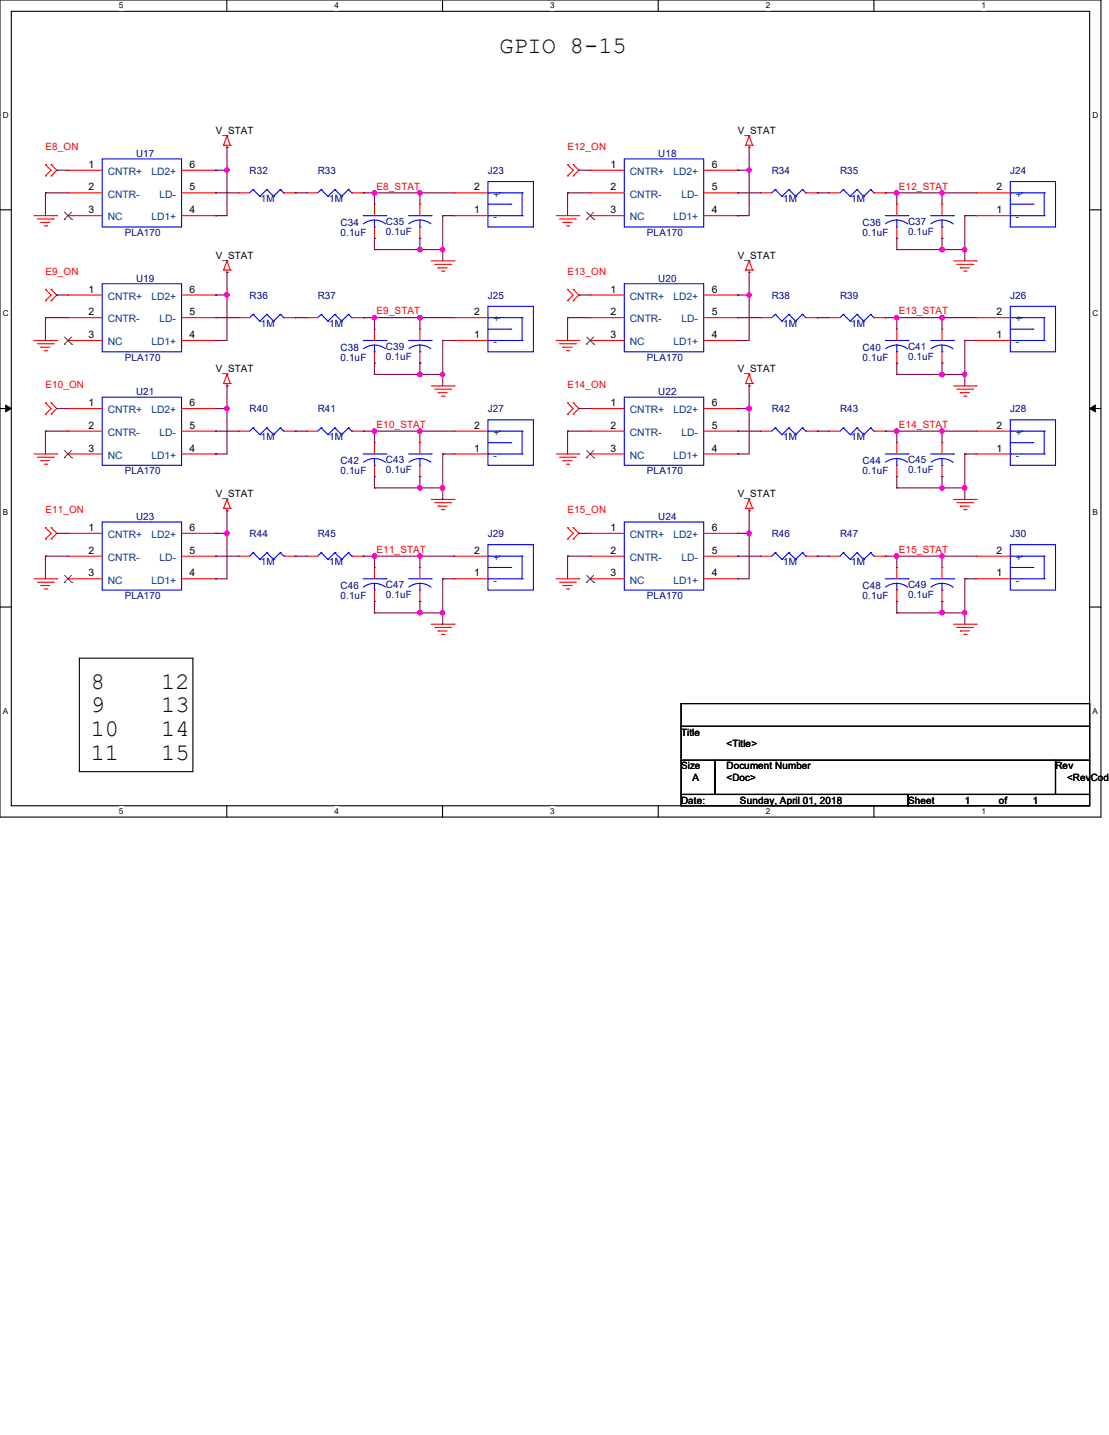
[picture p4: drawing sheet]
<svg xmlns="http://www.w3.org/2000/svg" width="216mm" height="279mm" viewBox="0 0 216 279" stroke-linecap="round" stroke-linejoin="round" font-family="sans-serif">
<path d="M0 0h214.3v159.1h-214.3zM2.2 2.2h209.9v154.7h-209.9z" fill="none" stroke="#000" stroke-width=".21"/>
<g fill="#fff">
<path d="M23.2 .2h.8v1.8h-.8z"/>
<path d="M23.2 157.1h.8v1.8h-.8z"/>
</g>
<path d="M44.2 0v2.2M44.2 156.9v2.2" fill="none" stroke="#000" stroke-width=".21"/>
<g fill="#fff">
<path d="M65.1 .2h.9v1.8h-.9z"/>
<path d="M65.1 157.1h.9v1.8h-.9z"/>
</g>
<path d="M86.1 0v2.2M86.1 156.9v2.2" fill="none" stroke="#000" stroke-width=".21"/>
<g fill="#fff">
<path d="M107.1 .2h.9v1.8h-.9z"/>
<path d="M107.1 157.1h.9v1.8h-.9z"/>
</g>
<path d="M128.1 0v2.2M128.1 156.9v2.2" fill="none" stroke="#000" stroke-width=".21"/>
<g fill="#fff">
<path d="M149.1 .2h.9v1.8h-.9z"/>
<path d="M149.1 157.1h.9v1.8h-.9z"/>
</g>
<path d="M170.1 0v2.2M170.1 156.9v2.2" fill="none" stroke="#000" stroke-width=".21"/>
<g fill="#fff">
<path d="M191.1 .2h.9v1.8h-.9z"/>
<path d="M191.1 157.1h.9v1.8h-.9z"/>
<path d="M.6 21.5h1.1v1.8h-1.1z"/>
<path d="M212.7 21.5h1.1v1.8h-1.1z"/>
<path d="M.6 60.2h1.1v1.7h-1.1z"/>
<path d="M212.7 60.2h1.1v1.7h-1.1z"/>
</g>
<path d="M0 40.9h2.2M212.1 40.9h2.2" fill="none" stroke="#000" stroke-width=".21"/>
<g fill="#fff">
<path d="M.6 98.8h1v1.8h-1z"/>
<path d="M212.7 98.8h1v1.8h-1z"/>
</g>
<path d="M0 79.5h2.2M212.1 79.5h2.2" fill="none" stroke="#000" stroke-width=".21"/>
<path d="M1.1 78.9l1.1 .6-1.1 .7zM212.1 79.5l1.1-.6v1.3z" fill="#000" stroke="#000" stroke-width=".19"/>
<g fill="#fff">
<path d="M.6 137.5h1v1.8h-1z"/>
<path d="M212.7 137.5h1v1.8h-1z"/>
</g>
<path d="M0 118.2h2.2M212.1 118.2h2.2M15.5 128.1h22v22.1h-22zM132.6 137h79.5v4.4h-79.5zM132.6 141.4h79.5v6.6h-79.5zM132.6 148h6.6v6.7h-6.6zM132.6 154.7h44.2v2.2h-44.2zM139.2 148h66.3v6.7h-66.3zM176.8 154.7h35.3v2.2h-35.3zM205.5 148h6.6v6.7h-6.6z" fill="none" stroke="#000" stroke-width=".21"/>
<g fill="none" stroke="#f00" stroke-width=".21">
<path d="M8.8 32h.1M8.8 34.2h.1M8.8 32l1.1 1.1-1.1 1.1M9.9 34.2h.1M9.9 32h.1M9.9 32l1.1 1.1-1.1 1.1M13.3 33.1h.1M13.3 37.5h.1M13.3 37.5h6.6M13.3 33.1h6.6M35.3 37.5h6.7M35.3 33.1h6.7"/>
<path d="M42 37.5h.1M42 33.1h.1M43.5 28.3h.1M43.5 28.3h1.3M44.2 28.7h.1M44.2 26.5h.1M44.2 28.3v.4M44.2 26.5l-.7 1.8M44.2 26.5l.6 1.8M44.8 28.3h.1M46.4 37.5h.1M46.4 37.5h2.2"/>
<path d="M55.2 37.5h2.2M57.4 37.5h.1M59.6 37.5h.1M59.6 37.5h2.2M68.5 37.5h2.2M70.7 37.5h.1M72.9 39.8h.1M72.9 39.8v2.2M81.7 39.8h.1M81.7 39.8v2.2M88.4 37.5h.1M88.4 37.5h6.6"/>
<path d="M110.5 32h.1M110.5 34.2h.1M110.5 32l1.1 1.1-1.1 1.1M111.6 34.2h.1M111.6 32h.1M111.6 32l1.1 1.1-1.1 1.1M114.9 33.1h.1M114.9 37.5h.1M114.9 37.5h6.6M114.9 33.1h6.6M137 37.5h6.6M137 33.1h6.6"/>
<path d="M143.6 37.5h.1M143.6 33.1h.1M145.2 28.3h.1M145.2 28.3h1.3M145.8 28.7h.1M145.8 26.5h.1M145.8 28.3v.4M145.8 26.5l-.6 1.8M145.8 26.5l.7 1.8M146.5 28.3h.1M148 37.5h.1M148 37.5h2.2"/>
<path d="M156.9 37.5h2.2M159.1 37.5h.1M161.3 37.5h.1M161.3 37.5h2.2M170.1 37.5h2.2M172.3 37.5h.1M174.6 39.8h.1M174.6 39.8v2.2M183.4 39.8h.1M183.4 39.8v2.2M190 37.5h.1M190 37.5h6.7"/>
<path d="M6.6 42h4.4M7.3 42.6h3.1M8 43.3h.1M8 43.3h1.7M8.6 44h.5M8.8 56.3h.1M8.8 58.5h.1M8.8 56.3l1.1 1.1-1.1 1.1M9.1 44h.1M9.9 58.5h.1M9.9 56.3h.1M9.9 56.3l1.1 1.1-1.1 1.1"/>
<path d="M10.4 42.6h.1M11 42h.1M13.3 57.4h.1M13.3 42h.1M13.3 42h6.6M13.3 57.4h6.6M35.3 42h6.7M35.3 57.4h6.7M42 57.4h.1M42 42h.1M43.5 52.6h.1M43.5 52.6h1.3"/>
<path d="M44.2 53h.1M44.2 50.8h.1M44.2 52.6v.4M44.2 50.8l-.7 1.8M44.2 50.8l.6 1.8M44.8 52.6h.1M72.9 46.4h.1M72.9 44.2v2.2M81.7 46.4h.1M81.7 44.2v2.2M83.9 50.8h4.5M84.6 51.5h3.1"/>
<path d="M85.3 52.2h.1M85.3 52.2h1.7M85.9 52.8h.5M86.4 52.8h.1M87.7 51.5h.1M88.4 50.8h.1M88.4 42h.1M88.4 42h6.6M108.3 42h4.4M108.9 42.6h3.1M109.6 43.3h.1M109.6 43.3h1.8"/>
<path d="M110.3 44h.4M110.5 56.3h.1M110.5 58.5h.1M110.5 56.3l1.1 1.1-1.1 1.1M110.7 44h.1M111.6 58.5h.1M111.6 56.3h.1M111.6 56.3l1.1 1.1-1.1 1.1M112 42.6h.1M112.7 42h.1M114.9 42h.1M114.9 57.4h.1"/>
<path d="M114.9 42h6.6M114.9 57.4h6.6M137 42h6.6M137 57.4h6.6M143.6 42h.1M143.6 57.4h.1M145.2 52.6h.1M145.2 52.6h1.3M145.8 53h.1M145.8 50.8h.1M145.8 52.6v.4M145.8 50.8l-.6 1.8"/>
<path d="M145.8 50.8l.7 1.8M146.5 52.6h.1M174.6 46.4h.1M174.6 44.2v2.2M183.4 46.4h.1M183.4 44.2v2.2M185.6 50.8h4.4M186.3 51.5h3.1M186.9 52.2h.1M186.9 52.2h1.8M187.6 52.8h.4M188 52.8h.1"/>
<path d="M189.4 51.5h.1M190 50.8h.1M190 42h.1M190 42h6.7M6.6 66.3h4.4M7.3 66.9h3.1M8 67.6h.1M8 67.6h1.7M8.6 68.3h.5M8.8 78.4h.1M8.8 78.4l1.1 1.1-1.1 1.1M9.1 68.3h.1"/>
<path d="M9.9 78.4h.1M9.9 78.4l1.1 1.1-1.1 1.1M10.4 66.9h.1M11 66.3h.1M13.3 61.8h.1M13.3 66.3h.1M13.3 79.5h.1M13.3 66.3h6.6M13.3 61.8h6.6M13.3 79.5h6.6M35.3 66.3h6.7M35.3 61.8h6.7"/>
<path d="M35.3 79.5h6.7M42 66.3h.1M42 61.8h.1M42 79.5h.1M43.5 74.7h.1M43.5 74.7h1.3M44.2 75.1h.1M44.2 72.9h.1M44.2 74.7v.4M44.2 72.9l-.7 1.8M44.2 72.9l.6 1.8M44.8 74.7h.1"/>
<path d="M46.4 61.8h.1M46.4 61.8h2.2M55.2 61.8h2.2M57.4 61.8h.1M59.6 61.8h.1M59.6 61.8h2.2M68.5 61.8h2.2M70.7 61.8h.1M72.9 64.1h.1M72.9 70.7h.1M72.9 64.1v2.2M72.9 68.5v2.2"/>
<path d="M81.7 64.1h.1M81.7 70.7h.1M81.7 64.1v2.2M81.7 68.5v2.2M83.9 75.1h4.5M84.6 75.8h3.1M85.3 76.5h.1M85.3 76.5h1.7M85.9 77.1h.5M86.4 77.1h.1M87.7 75.8h.1M88.4 75.1h.1"/>
<path d="M88.4 66.3h.1M88.4 61.8h.1M88.4 66.3h6.6M88.4 61.8h6.6M108.3 66.3h4.4M108.9 66.9h3.1M109.6 67.6h.1M109.6 67.6h1.8M110.3 68.3h.4M110.5 78.4h.1M110.5 78.4l1.1 1.1-1.1 1.1M110.7 68.3h.1"/>
<path d="M111.6 78.4h.1M111.6 78.4l1.1 1.1-1.1 1.1M112 66.9h.1M112.7 66.3h.1M114.9 79.5h.1M114.9 61.8h.1M114.9 66.3h.1M114.9 66.3h6.6M114.9 61.8h6.6M114.9 79.5h6.6M137 66.3h6.6M137 61.8h6.6"/>
<path d="M137 79.5h6.6M143.6 79.5h.1M143.6 66.3h.1M143.6 61.8h.1M145.2 74.7h.1M145.2 74.7h1.3M145.8 75.1h.1M145.8 72.9h.1M145.8 74.7v.4M145.8 72.9l-.6 1.8M145.8 72.9l.7 1.8M146.5 74.7h.1"/>
<path d="M148 61.8h.1M148 61.8h2.2M156.9 61.8h2.2M159.1 61.8h.1M161.3 61.8h.1M161.3 61.8h2.2M170.1 61.8h2.2M172.3 61.8h.1M174.6 64.1h.1M174.6 70.7h.1M174.6 64.1v2.2M174.6 68.5v2.2"/>
<path d="M183.4 64.1h.1M183.4 70.7h.1M183.4 64.1v2.2M183.4 68.5v2.2M185.6 75.1h4.4M186.3 75.8h3.1M186.9 76.5h.1M186.9 76.5h1.8M187.6 77.1h.4M188 77.1h.1M189.4 75.8h.1M190 75.1h.1"/>
<path d="M190 66.3h.1M190 61.8h.1M190 66.3h6.7M190 61.8h6.7M6.6 88.4h4.4M7.3 89h3.1M8 89.7h.1M8 89.7h1.7M8.6 90.4h.5M8.8 80.6h.1M9.1 90.4h.1M9.9 80.6h.1"/>
<path d="M10.4 89h.1M11 88.4h.1M13.3 83.9h.1M13.3 88.4h.1M13.3 88.4h6.6M13.3 83.9h6.6M35.3 88.4h6.7M35.3 83.9h6.7M42 88.4h.1M42 83.9h.1M43.5 99h.1M43.5 99h1.3"/>
<path d="M44.2 99.4h.1M44.2 97.2h.1M44.2 99v.4M44.2 97.2l-.7 1.8M44.2 97.2l.6 1.8M44.8 99h.1M46.4 83.9h.1M46.4 83.9h2.2M55.2 83.9h2.2M57.4 83.9h.1M59.6 83.9h.1M59.6 83.9h2.2"/>
<path d="M68.5 83.9h2.2M70.7 83.9h.1M72.9 86.2h.1M72.9 92.8h.1M72.9 86.2v2.2M72.9 90.6v2.2M81.7 86.2h.1M81.7 92.8h.1M81.7 86.2v2.2M81.7 90.6v2.2M83.9 97.2h4.5M84.6 97.9h3.1"/>
<path d="M85.3 98.6h.1M85.3 98.6h1.7M85.9 99.2h.5M86.4 99.2h.1M87.7 97.9h.1M88.4 97.2h.1M88.4 88.4h.1M88.4 83.9h.1M88.4 88.4h6.6M88.4 83.9h6.6M108.3 88.4h4.4M108.9 89h3.1"/>
<path d="M109.6 89.7h.1M109.6 89.7h1.8M110.3 90.4h.4M110.5 80.6h.1M110.7 90.4h.1M111.6 80.6h.1M112 89h.1M112.7 88.4h.1M114.9 83.9h.1M114.9 88.4h.1M114.9 88.4h6.6M114.9 83.9h6.6"/>
<path d="M137 88.4h6.6M137 83.9h6.6M143.6 88.4h.1M143.6 83.9h.1M145.2 99h.1M145.2 99h1.3M145.8 99.4h.1M145.8 97.2h.1M145.8 99v.4M145.8 97.2l-.6 1.8M145.8 97.2l.7 1.8M146.5 99h.1"/>
<path d="M148 83.9h.1M148 83.9h2.2M156.9 83.9h2.2M159.1 83.9h.1M161.3 83.9h.1M161.3 83.9h2.2M170.1 83.9h2.2M172.3 83.9h.1M174.6 86.2h.1M174.6 92.8h.1M174.6 86.2v2.2M174.6 90.6v2.2"/>
<path d="M183.4 86.2h.1M183.4 92.8h.1M183.4 86.2v2.2M183.4 90.6v2.2M185.6 97.2h4.4M186.3 97.9h3.1M186.9 98.6h.1M186.9 98.6h1.8M187.6 99.2h.4M188 99.2h.1M189.4 97.9h.1M190 97.2h.1"/>
<path d="M190 88.4h.1M190 83.9h.1M190 88.4h6.7M190 83.9h6.7M6.6 112.7h4.4M7.3 113.4h3.1M8 114h.1M8 114h1.7M8.6 114.7h.5M8.8 102.7h.1M8.8 104.9h.1M8.8 102.7l1.1 1.1-1.1 1.1"/>
<path d="M9.1 114.7h.1M9.9 104.9h.1M9.9 102.7h.1M9.9 102.7l1.1 1.1-1.1 1.1M10.4 113.4h.1M11 112.7h.1M13.3 103.8h.1M13.3 108.3h.1M13.3 112.7h.1M13.3 112.7h6.6M13.3 108.3h6.6M13.3 103.8h6.6"/>
<path d="M35.3 112.7h6.7M35.3 108.3h6.7M35.3 103.8h6.7M42 112.7h.1M42 108.3h.1M42 103.8h.1M46.4 108.3h.1M46.4 108.3h2.2M55.2 108.3h2.2M57.4 108.3h.1M59.6 108.3h.1M59.6 108.3h2.2"/>
<path d="M68.5 108.3h2.2M70.7 108.3h.1M72.9 110.5h.1M72.9 117.1h.1M72.9 110.5v2.2M72.9 114.9v2.2M81.7 110.5h.1M81.7 117.1h.1M81.7 110.5v2.2M81.7 114.9v2.2M88.4 112.7h.1M88.4 108.3h.1"/>
<path d="M88.4 112.7h6.6M88.4 108.3h6.6M108.3 112.7h4.4M108.9 113.4h3.1M109.6 114h.1M109.6 114h1.8M110.3 114.7h.4M110.5 102.7h.1M110.5 104.9h.1M110.5 102.7l1.1 1.1-1.1 1.1M110.7 114.7h.1M111.6 104.9h.1"/>
<path d="M111.6 102.7h.1M111.6 102.7l1.1 1.1-1.1 1.1M112 113.4h.1M112.7 112.7h.1M114.9 103.8h.1M114.9 108.3h.1M114.9 112.7h.1M114.9 112.7h6.6M114.9 108.3h6.6M114.9 103.8h6.6M137 112.7h6.6M137 108.3h6.6"/>
<path d="M137 103.8h6.6M143.6 112.7h.1M143.6 108.3h.1M143.6 103.8h.1M148 108.3h.1M148 108.3h2.2M156.9 108.3h2.2M159.1 108.3h.1M161.3 108.3h.1M161.3 108.3h2.2M170.1 108.3h2.2M172.3 108.3h.1"/>
<path d="M174.6 110.5h.1M174.6 117.1h.1M174.6 110.5v2.2M174.6 114.9v2.2M183.4 110.5h.1M183.4 117.1h.1M183.4 110.5v2.2M183.4 114.9v2.2M190 112.7h.1M190 108.3h.1M190 112.7h6.7M190 108.3h6.7"/>
<path d="M83.9 121.5h4.5M84.6 122.2h3.1M85.3 122.9h.1M85.3 122.9h1.7M85.9 123.5h.5M86.4 123.5h.1M87.7 122.2h.1M88.4 121.5h.1M185.6 121.5h4.4M186.3 122.2h3.1M186.9 122.9h.1M186.9 122.9h1.8"/>
<path d="M187.6 123.5h.4M188 123.5h.1M189.4 122.2h.1M190 121.5h.1"/>
</g>
<g fill="none" stroke="#00f" stroke-width=".21">
<path d="M19.9 30.9h15.4v13.3h-15.4zM49.3 36.9h.1M49.3 36.9l-.7 .6M49.3 36.9l1.3 1.3M50.6 38.2h.1M51.9 36.9h.1M51.9 36.9l-1.3 1.3M51.9 36.9l1.4 1.3M53.3 38.2h.1M54.6 36.9h.1M54.6 36.9l-1.3 1.3M54.6 36.9l.6 .6"/>
<path d="M55.2 37.5h.1M62.5 36.9h.1M62.5 36.9l-.7 .6M62.5 36.9l1.3 1.3M63.8 38.2h.1M65.2 36.9h.1M65.2 36.9l-1.4 1.3M65.2 36.9l1.3 1.3M66.5 38.2h.1M67.8 36.9h.1M67.8 36.9l-1.3 1.3M67.8 36.9l.7 .6"/>
<path d="M68.5 37.5h.1M95 35.3h8.8v8.9h-8.8zM95 37.5h.1M95 37.5h6.6M95 39.8h4.4M97.2 37.5h.1M99.4 39.8h.1M101.6 37.5h.1M101.6 37.5v4.5M121.5 30.9h15.5v13.3h-15.5zM150.9 36.9h.1M150.9 36.9l-.7 .6"/>
<path d="M150.9 36.9l1.3 1.3M152.2 38.2h.1M153.6 36.9h.1M153.6 36.9l-1.4 1.3M153.6 36.9l1.3 1.3M154.9 38.2h.1M156.2 36.9h.1M156.2 36.9l-1.3 1.3M156.2 36.9l.7 .6M156.9 37.5h.1M164.2 36.9h.1M164.2 36.9l-.7 .6"/>
<path d="M164.2 36.9l1.3 1.3M165.5 38.2h.1M166.8 36.9h.1M166.8 36.9l-1.3 1.3M166.8 36.9l1.3 1.3M168.1 38.2h.1M169.5 36.9h.1M169.5 36.9l-1.4 1.3M169.5 36.9l.6 .6M170.1 37.5h.1M196.7 35.3h8.8v8.9h-8.8zM196.7 37.5h.1"/>
<path d="M196.7 37.5h6.6M196.7 39.8h4.4M198.9 37.5h.1M201.1 39.8h.1M203.3 37.5h.1M203.3 37.5v4.5M19.9 55.2h15.4v13.3h-15.4zM70.7 42h4.4M72.9 44.2h.1M72.9 42.8l1.4 .3 .8 .5M72.9 42.8l-.9 .2-1.3 .6M72.9 42.8v1.4"/>
<path d="M75.1 42h.1M79.5 42h4.4M81.7 44.2h.1M81.7 42.8l1 .2 1.2 .6M81.7 42.8l-.9 .2-1.2 .6M81.7 42.8v1.4M83.9 42h.1M95 59.6h8.8v8.9h-8.8zM95 42h.1M95 42h6.6M101.6 42h.1M121.5 55.2h15.5v13.3h-15.5z"/>
<path d="M172.3 42h4.5M174.6 44.2h.1M174.6 42.8l1.3 .3 .8 .5M174.6 42.8l-1 .2-1.2 .6M174.6 42.8v1.4M176.8 42h.1M181.2 42h4.4M183.4 44.2h.1M183.4 42.8l1.4 .3 .8 .5M183.4 42.8l-.9 .2-1.3 .6M183.4 42.8v1.4M185.6 42h.1"/>
<path d="M196.7 59.6h8.8v8.9h-8.8zM196.7 42h.1M196.7 42h6.6M203.3 42h.1M19.9 77.3h15.4v13.3h-15.4zM49.3 61.2h.1M49.3 61.2l-.7 .6M49.3 61.2l1.3 1.3M50.6 62.5h.1M51.9 61.2h.1M51.9 61.2l-1.3 1.3M51.9 61.2l1.4 1.3"/>
<path d="M53.3 62.5h.1M54.6 61.2h.1M54.6 61.2l-1.3 1.3M54.6 61.2l.6 .6M55.2 61.8h.1M62.5 61.2h.1M62.5 61.2l-.7 .6M62.5 61.2l1.3 1.3M63.8 62.5h.1M65.2 61.2h.1M65.2 61.2l-1.4 1.3M65.2 61.2l1.3 1.3"/>
<path d="M66.5 62.5h.1M67.8 61.2h.1M67.8 61.2l-1.3 1.3M67.8 61.2l.7 .6M68.5 61.8h.1M70.7 66.3h4.4M72.9 68.5h.1M72.9 67.2l.9 .1 1.3 .6M72.9 67.2l-.9 .1-1.2 .6M72.9 67.2v1.3M75.1 66.3h.1M79.5 66.3h4.4"/>
<path d="M81.7 68.5h.1M81.7 67.2l1 .1 1.2 .6M81.7 67.2l-.9 .1-1.2 .6M81.7 67.2v1.3M83.9 66.3h.1M95 66.3h.1M95 61.8h.1M95 66.3h6.6M95 61.8h6.6M95 64.1h4.4M97.2 61.8h.1M99.4 64.1h.1"/>
<path d="M101.6 66.3h.1M101.6 61.8h.1M101.6 61.8v4.5M121.5 77.3h15.5v13.3h-15.5zM150.9 61.2h.1M150.9 61.2l-.7 .6M150.9 61.2l1.3 1.3M152.2 62.5h.1M153.6 61.2h.1M153.6 61.2l-1.4 1.3M153.6 61.2l1.3 1.3M154.9 62.5h.1"/>
<path d="M156.2 61.2h.1M156.2 61.2l-1.3 1.3M156.2 61.2l.7 .6M156.9 61.8h.1M164.2 61.2h.1M164.2 61.2l-.7 .6M164.2 61.2l1.3 1.3M165.5 62.5h.1M166.8 61.2h.1M166.8 61.2l-1.3 1.3M166.8 61.2l1.3 1.3M168.1 62.5h.1"/>
<path d="M169.5 61.2h.1M169.5 61.2l-1.4 1.3M169.5 61.2l.6 .6M170.1 61.8h.1M172.3 66.3h4.5M174.6 68.5h.1M174.6 67.2l1.3 .3 .8 .4M174.6 67.2l-1 .1-1.2 .6M174.6 67.2v1.3M176.8 66.3h.1M181.2 66.3h4.4M183.4 68.5h.1"/>
<path d="M183.4 67.2l.9 .1 1.2 .6M183.4 67.2l-.9 .1-1.2 .6M183.4 67.2v1.3M185.6 66.3h.1M196.7 66.3h.1M196.7 61.8h.1M196.7 66.3h6.6M196.7 61.8h6.6M196.7 64.1h4.4M198.9 61.8h.1M201.1 64.1h.1M203.3 66.3h.1"/>
<path d="M203.3 61.8h.1M203.3 61.8v4.5M49.3 83.3h.1M49.3 83.3l-.7 .6M49.3 83.3l1.3 1.3M50.6 84.6h.1M51.9 83.3h.1M51.9 83.3l-1.3 1.3M51.9 83.3l1.4 1.3M53.3 84.6h.1M54.6 83.3h.1M54.6 83.3l-1.3 1.3"/>
<path d="M54.6 83.3l.6 .6M55.2 83.9h.1M62.5 83.3h.1M62.5 83.3l-.7 .6M62.5 83.3l1.3 1.3M63.8 84.6h.1M65.2 83.3h.1M65.2 83.3l-1.4 1.3M65.2 83.3l1.3 1.3M66.5 84.6h.1M67.8 83.3h.1M67.8 83.3l-1.3 1.3"/>
<path d="M67.8 83.3l.7 .6M68.5 83.9h.1M70.7 88.4h4.4M72.9 90.6h.1M72.9 89.3l.9 .1 1.3 .6M72.9 89.3l-.9 .1-1.2 .6M72.9 89.3v1.3M75.1 88.4h.1M79.5 88.4h4.4M81.7 90.6h.1M81.7 89.3l1 .1 1.2 .6M81.7 89.3l-.9 .1-1.2 .6"/>
<path d="M81.7 89.3v1.3M83.9 88.4h.1M95 81.7h8.8v8.9h-8.8zM95 88.4h.1M95 83.9h.1M95 88.4h6.6M95 83.9h6.6M95 86.2h4.4M97.2 83.9h.1M99.4 86.2h.1M101.6 88.4h.1M101.6 83.9h.1"/>
<path d="M101.6 83.9v4.5M150.9 83.3h.1M150.9 83.3l-.7 .6M150.9 83.3l1.3 1.3M152.2 84.6h.1M153.6 83.3h.1M153.6 83.3l-1.4 1.3M153.6 83.3l1.3 1.3M154.9 84.6h.1M156.2 83.3h.1M156.2 83.3l-1.3 1.3M156.2 83.3l.7 .6"/>
<path d="M156.9 83.9h.1M164.2 83.3h.1M164.2 83.3l-.7 .6M164.2 83.3l1.3 1.3M165.5 84.6h.1M166.8 83.3h.1M166.8 83.3l-1.3 1.3M166.8 83.3l1.3 1.3M168.1 84.6h.1M169.5 83.3h.1M169.5 83.3l-1.4 1.3M169.5 83.3l.6 .6"/>
<path d="M170.1 83.9h.1M172.3 88.4h4.5M174.6 90.6h.1M174.6 89.3l1.3 .3 .8 .4M174.6 89.3l-1 .1-1.2 .6M174.6 89.3v1.3M176.8 88.4h.1M181.2 88.4h4.4M183.4 90.6h.1M183.4 89.3l.9 .1 1.2 .6M183.4 89.3l-.9 .1-1.2 .6M183.4 89.3v1.3"/>
<path d="M185.6 88.4h.1M196.7 81.7h8.8v8.9h-8.8zM196.7 88.4h.1M196.7 83.9h.1M196.7 88.4h6.6M196.7 83.9h6.6M196.7 86.2h4.4M198.9 83.9h.1M201.1 86.2h.1M203.3 88.4h.1M203.3 83.9h.1M203.3 83.9v4.5"/>
<path d="M19.9 101.6h15.4v13.3h-15.4zM49.3 107.6h.1M49.3 107.6l-.7 .7M49.3 107.6l1.3 1.3M50.6 108.9h.1M51.9 107.6h.1M51.9 107.6l-1.3 1.3M51.9 107.6l1.4 1.3M53.3 108.9h.1M54.6 107.6h.1M54.6 107.6l-1.3 1.3M54.6 107.6l.6 .7"/>
<path d="M55.2 108.3h.1M62.5 107.6h.1M62.5 107.6l-.7 .7M62.5 107.6l1.3 1.3M63.8 108.9h.1M65.2 107.6h.1M65.2 107.6l-1.4 1.3M65.2 107.6l1.3 1.3M66.5 108.9h.1M67.8 107.6h.1M67.8 107.6l-1.3 1.3M67.8 107.6l.7 .7"/>
<path d="M68.5 108.3h.1M70.7 112.7h4.4M72.9 114.9h.1M72.9 113.6l1.4 .3 .8 .4M72.9 113.6l-1.4 .3-.8 .4M72.9 113.6v1.3M75.1 112.7h.1M79.5 112.7h4.4M81.7 114.9h.1M81.7 113.6l1.4 .3 .8 .4M81.7 113.6l-1.3 .3-.8 .4M81.7 113.6v1.3"/>
<path d="M83.9 112.7h.1M95 106h8.8v8.9h-8.8zM95 112.7h.1M95 108.3h.1M95 112.7h6.6M95 108.3h6.6M95 110.5h4.4M97.2 108.3h.1M99.4 110.5h.1M101.6 112.7h.1M101.6 108.3h.1M101.6 108.3v4.4"/>
<path d="M121.5 101.6h15.5v13.3h-15.5zM150.9 107.6h.1M150.9 107.6l-.7 .7M150.9 107.6l1.3 1.3M152.2 108.9h.1M153.6 107.6h.1M153.6 107.6l-1.4 1.3M153.6 107.6l1.3 1.3M154.9 108.9h.1M156.2 107.6h.1M156.2 107.6l-1.3 1.3M156.2 107.6l.7 .7"/>
<path d="M156.9 108.3h.1M164.2 107.6h.1M164.2 107.6l-.7 .7M164.2 107.6l1.3 1.3M165.5 108.9h.1M166.8 107.6h.1M166.8 107.6l-1.3 1.3M166.8 107.6l1.3 1.3M168.1 108.9h.1M169.5 107.6h.1M169.5 107.6l-1.4 1.3M169.5 107.6l.6 .7"/>
<path d="M170.1 108.3h.1M172.3 112.7h4.5M174.6 114.9h.1M174.6 113.6l1.3 .3 .8 .4M174.6 113.6l-1 .1-1.2 .6M174.6 113.6v1.3M176.8 112.7h.1M181.2 112.7h4.4M183.4 114.9h.1M183.4 113.6l1.4 .3 .8 .4M183.4 113.6l-1.4 .3-.8 .4M183.4 113.6v1.3"/>
<path d="M185.6 112.7h.1M196.7 106h8.8v8.9h-8.8zM196.7 112.7h.1M196.7 108.3h.1M196.7 112.7h6.6M196.7 108.3h6.6M196.7 110.5h4.4M198.9 108.3h.1M201.1 110.5h.1M203.3 112.7h.1M203.3 108.3h.1M203.3 108.3v4.4"/>
</g>
<g fill="none" stroke="#804000" stroke-width=".19">
<path d="M12.5 42.7h.1M12.6 41.3l1.4 1.4M13.9 41.3l-1.4 1.4M14 42.7h.1M114.2 42.7h.1M114.2 41.3l1.4 1.4M115.6 41.3l-1.4 1.4M115.6 42.7h.1M12.5 67h.1M12.6 65.6l1.4 1.4M13.9 65.6l-1.4 1.4M14 67h.1"/>
<path d="M114.2 67h.1M114.2 65.6l1.4 1.4M115.6 65.6l-1.4 1.4M115.6 67h.1M12.5 89.1h.1M12.6 87.7l1.4 1.4M13.9 87.7l-1.4 1.4M14 89.1h.1M114.2 89.1h.1M114.2 87.7l1.4 1.4M115.6 87.7l-1.4 1.4M115.6 89.1h.1"/>
<path d="M12.5 113.4h.1M12.6 112l1.4 1.4M13.9 112l-1.4 1.4M14 113.4h.1M114.2 113.4h.1M114.2 112l1.4 1.4M115.6 112l-1.4 1.4M115.6 113.4h.1"/>
</g>
<g fill="none" stroke="#800040" stroke-width=".21">
<path d="M8.8 37.5h.1M8.8 37.5v4.5M8.8 37.5h4.5M11 33.1h.1M11 33.1h2.3M42 33.1h.1M42 37.5h.1M42 33.1h2.2M42 37.5h4.4M44.2 28.7h.1M44.2 33.1h.1M44.2 28.7v13.3h-2.2"/>
<path d="M57.4 37.5h.1M57.4 37.5h2.2M70.7 37.5h.1M70.7 37.5h17.7M72.9 37.5h.1M72.9 37.5v2.3M81.7 37.5h.1M81.7 37.5v2.3M110.5 37.5h.1M110.5 37.5h4.4M110.5 37.5v4.5M112.7 33.1h.1"/>
<path d="M112.7 33.1h2.2M143.6 33.1h.1M143.6 37.5h.1M143.6 33.1h2.2M143.6 37.5h4.4M145.8 28.7h.1M145.8 33.1h.1M145.8 28.7v13.3h-2.2M159.1 37.5h.1M159.1 37.5h2.2M172.3 37.5h.1M172.3 37.5h17.7"/>
<path d="M174.6 37.5h.1M174.6 37.5v2.3M183.4 37.5h.1M183.4 37.5v2.3M11 57.4h.1M11 57.4h2.3M42 42h.1M42 57.4h.1M42 57.4h2.2M44.2 53h.1M44.2 57.4h.1M44.2 53v13.3h-2.2"/>
<path d="M72.9 46.4h.1M72.9 48.6h.1M72.9 46.4v2.2M72.9 48.6h13.3M81.7 46.4h.1M81.7 48.6h.1M81.7 46.4v2.2M86.2 42h.1M86.2 48.6h.1M86.2 42h2.2M86.2 42v8.8M112.7 57.4h.1"/>
<path d="M112.7 57.4h2.2M143.6 42h.1M143.6 57.4h.1M143.6 57.4h2.2M145.8 53h.1M145.8 57.4h.1M145.8 53v13.3h-2.2M174.6 46.4h.1M174.6 48.6h.1M174.6 46.4v2.2M174.6 48.6h13.2M183.4 46.4h.1"/>
<path d="M183.4 48.6h.1M183.4 46.4v2.2M187.8 42h.1M187.8 48.6h.1M187.8 42h2.2M187.8 42v8.8M8.8 61.8h.1M8.8 61.8v4.5M8.8 61.8h4.5M11 79.5h.1M11 79.5h2.3M42 61.8h.1"/>
<path d="M42 66.3h.1M42 79.5h.1M42 61.8h4.4M42 79.5h2.2M44.2 75.1h.1M44.2 79.5h.1M44.2 75.1v13.3h-2.2M57.4 61.8h.1M57.4 61.8h2.2M70.7 61.8h.1M70.7 61.8h17.7M72.9 61.8h.1"/>
<path d="M72.9 70.7h.1M72.9 72.9h.1M72.9 61.8v2.3M72.9 70.7v2.2M72.9 72.9h13.3M81.7 61.8h.1M81.7 70.7h.1M81.7 72.9h.1M81.7 61.8v2.3M81.7 70.7v2.2M86.2 66.3h.1M86.2 72.9h.1"/>
<path d="M86.2 66.3v8.8M86.2 66.3h2.2M110.5 61.8h.1M110.5 61.8v4.5M110.5 61.8h4.4M112.7 79.5h.1M112.7 79.5h2.2M143.6 61.8h.1M143.6 66.3h.1M143.6 79.5h.1M143.6 61.8h4.4M143.6 79.5h2.2"/>
<path d="M145.8 75.1h.1M145.8 79.5h.1M145.8 75.1v13.3h-2.2M159.1 61.8h.1M159.1 61.8h2.2M172.3 61.8h.1M172.3 61.8h17.7M174.6 61.8h.1M174.6 70.7h.1M174.6 72.9h.1M174.6 61.8v2.3M174.6 70.7v2.2"/>
<path d="M174.6 72.9h13.2M183.4 61.8h.1M183.4 70.7h.1M183.4 72.9h.1M183.4 61.8v2.3M183.4 70.7v2.2M187.8 66.3h.1M187.8 72.9h.1M187.8 66.3v8.8M187.8 66.3h2.2M8.8 83.9h.1M8.8 83.9v4.5"/>
<path d="M8.8 83.9h4.5M42 83.9h.1M42 88.4h.1M42 83.9h4.4M44.2 99.4h.1M44.2 99.4v13.3h-2.2M57.4 83.9h.1M57.4 83.9h2.2M70.7 83.9h.1M70.7 83.9h17.7M72.9 83.9h.1M72.9 92.8h.1"/>
<path d="M72.9 95h.1M72.9 83.9v2.3M72.9 92.8v2.2M72.9 95h13.3M81.7 83.9h.1M81.7 92.8h.1M81.7 95h.1M81.7 83.9v2.3M81.7 92.8v2.2M86.2 88.4h.1M86.2 95h.1M86.2 88.4v8.8"/>
<path d="M86.2 88.4h2.2M110.5 83.9h.1M110.5 83.9v4.5M110.5 83.9h4.4M143.6 83.9h.1M143.6 88.4h.1M143.6 83.9h4.4M145.8 99.4h.1M145.8 99.4v13.3h-2.2M159.1 83.9h.1M159.1 83.9h2.2M172.3 83.9h.1"/>
<path d="M172.3 83.9h17.7M174.6 83.9h.1M174.6 92.8h.1M174.6 95h.1M174.6 83.9v2.3M174.6 92.8v2.2M174.6 95h13.2M183.4 83.9h.1M183.4 92.8h.1M183.4 95h.1M183.4 83.9v2.3M183.4 92.8v2.2"/>
<path d="M187.8 88.4h.1M187.8 95h.1M187.8 88.4v8.8M187.8 88.4h2.2M8.8 108.3h.1M8.8 108.3v4.4M8.8 108.3h4.5M11 103.8h.1M11 103.8h2.3M42 103.8h.1M42 108.3h.1M42 112.7h.1"/>
<path d="M42 103.8h2.2M42 108.3h4.4M44.2 103.8h.1M57.4 108.3h.1M57.4 108.3h2.2M70.7 108.3h.1M70.7 108.3h17.7M72.9 108.3h.1M72.9 117.1h.1M72.9 119.3h.1M72.9 108.3v2.2M72.9 117.1v2.2"/>
<path d="M72.9 119.3h13.3M81.7 108.3h.1M81.7 117.1h.1M81.7 119.3h.1M81.7 108.3v2.2M81.7 117.1v2.2M86.2 112.7h.1M86.2 119.3h.1M86.2 112.7v8.8M86.2 112.7h2.2M110.5 108.3h.1M110.5 108.3v4.4"/>
<path d="M110.5 108.3h4.4M112.7 103.8h.1M112.7 103.8h2.2M143.6 103.8h.1M143.6 108.3h.1M143.6 112.7h.1M143.6 103.8h2.2M143.6 108.3h4.4M145.8 103.8h.1M159.1 108.3h.1M159.1 108.3h2.2M172.3 108.3h.1"/>
<path d="M172.3 108.3h17.7M174.6 108.3h.1M174.6 117.1h.1M174.6 119.3h.1M174.6 108.3v2.2M174.6 117.1v2.2M174.6 119.3h13.2M183.4 108.3h.1M183.4 117.1h.1M183.4 119.3h.1M183.4 108.3v2.2M183.4 117.1v2.2"/>
<path d="M187.8 112.7h.1M187.8 119.3h.1M187.8 112.7v8.8M187.8 112.7h2.2"/>
</g>
<g fill="#f0f" stroke="#f0f" stroke-width=".21">
<circle cx="44.2" cy="33.1" r=".42"/>
<circle cx="145.8" cy="33.1" r=".41"/>
<circle cx="72.9" cy="37.5" r=".42"/>
<circle cx="81.7" cy="37.5" r=".42"/>
<circle cx="174.5" cy="37.5" r=".42"/>
<circle cx="183.4" cy="37.5" r=".42"/>
<circle cx="183.4" cy="48.6" r=".42"/>
<circle cx="86.1" cy="48.6" r=".42"/>
<circle cx="81.7" cy="48.6" r=".42"/>
<circle cx="187.8" cy="48.6" r=".42"/>
<circle cx="44.2" cy="57.4" r=".42"/>
<circle cx="145.8" cy="57.4" r=".41"/>
<circle cx="72.9" cy="61.8" r=".42"/>
<circle cx="81.7" cy="61.8" r=".42"/>
<circle cx="174.5" cy="61.8" r=".42"/>
<circle cx="183.4" cy="61.8" r=".42"/>
<circle cx="86.1" cy="72.9" r=".42"/>
<circle cx="81.7" cy="72.9" r=".42"/>
<circle cx="187.8" cy="72.9" r=".42"/>
<circle cx="183.4" cy="72.9" r=".42"/>
<circle cx="44.2" cy="79.5" r=".42"/>
<circle cx="145.8" cy="79.5" r=".41"/>
<circle cx="72.9" cy="83.9" r=".42"/>
<circle cx="81.7" cy="83.9" r=".42"/>
<circle cx="174.5" cy="83.9" r=".42"/>
<circle cx="183.4" cy="83.9" r=".42"/>
<circle cx="187.8" cy="95" r=".42"/>
<circle cx="183.4" cy="95" r=".42"/>
<circle cx="86.1" cy="95" r=".42"/>
<circle cx="81.7" cy="95" r=".42"/>
<circle cx="44.2" cy="103.8" r=".42"/>
<circle cx="145.8" cy="103.8" r=".41"/>
<circle cx="72.9" cy="108.2" r=".42"/>
<circle cx="81.7" cy="108.2" r=".42"/>
<circle cx="174.5" cy="108.2" r=".42"/>
<circle cx="183.4" cy="108.2" r=".42"/>
<circle cx="81.7" cy="119.3" r=".42"/>
<circle cx="86.1" cy="119.3" r=".42"/>
<circle cx="183.4" cy="119.3" r=".42"/>
<circle cx="187.8" cy="119.3" r=".42"/>
</g>
<g font-size="4.6">
<text x="97.2" y="10.3">GPIO 8-15</text>
<text x="17.7" y="134.1">8</text>
<text x="31.4" y="134.1">12</text>
<text x="17.7" y="138.7">9</text>
<text x="17.7" y="143.3">10</text>
<text x="31.4" y="138.7">13</text>
<text x="31.4" y="143.3">14</text>
<text x="17.7" y="147.9">11</text>
<text x="31.4" y="147.9">15</text>
</g>
<g font-size="2">
<text x="17.2" y="32.7">1</text>
<text x="36.9" y="32.7">6</text>
<text x="118.9" y="32.7">1</text>
<text x="138.6" y="32.7">6</text>
<text x="17.2" y="37.1">2</text>
<text x="17.2" y="41.5">3</text>
<text x="36.9" y="41.5">4</text>
<text x="36.9" y="37.1">5</text>
<text x="92.3" y="41.5">1</text>
<text x="92.3" y="37.1">2</text>
<text x="118.9" y="37.1">2</text>
<text x="118.9" y="41.5">3</text>
<text x="138.6" y="41.5">4</text>
<text x="138.6" y="37.1">5</text>
<text x="194" y="41.5">1</text>
<text x="194" y="37.1">2</text>
<text x="17.2" y="57">1</text>
<text x="36.9" y="57">6</text>
<text x="118.9" y="57">1</text>
<text x="138.6" y="57">6</text>
<text x="17.2" y="61.4">2</text>
<text x="17.2" y="65.8">3</text>
<text x="36.9" y="65.8">4</text>
<text x="36.9" y="61.4">5</text>
<text x="92.3" y="65.8">1</text>
<text x="92.3" y="61.4">2</text>
<text x="118.9" y="61.4">2</text>
<text x="118.9" y="65.8">3</text>
<text x="138.6" y="65.8">4</text>
<text x="138.6" y="61.4">5</text>
<text x="194" y="65.8">1</text>
<text x="194" y="61.4">2</text>
<text x="17.2" y="79.1">1</text>
<text x="17.2" y="83.5">2</text>
<text x="36.9" y="83.5">5</text>
<text x="36.9" y="79.1">6</text>
<text x="92.3" y="83.5">2</text>
<text x="118.9" y="79.1">1</text>
<text x="118.9" y="83.5">2</text>
<text x="138.6" y="83.5">5</text>
<text x="138.6" y="79.1">6</text>
<text x="194" y="83.5">2</text>
<text x="17.2" y="87.9">3</text>
<text x="36.9" y="87.9">4</text>
<text x="92.3" y="87.9">1</text>
<text x="118.9" y="87.9">3</text>
<text x="138.6" y="87.9">4</text>
<text x="194" y="87.9">1</text>
<text x="17.2" y="103.4">1</text>
<text x="17.2" y="107.8">2</text>
<text x="36.9" y="107.8">5</text>
<text x="36.9" y="103.4">6</text>
<text x="92.3" y="107.8">2</text>
<text x="118.9" y="103.4">1</text>
<text x="118.9" y="107.8">2</text>
<text x="138.6" y="107.8">5</text>
<text x="138.6" y="103.4">6</text>
<text x="194" y="107.8">2</text>
<text x="17.2" y="112.2">3</text>
<text x="36.9" y="112.2">4</text>
<text x="92.3" y="112.2">1</text>
<text x="118.9" y="112.2">3</text>
<text x="138.6" y="112.2">4</text>
<text x="194" y="112.2">1</text>
</g>
<g font-size="2" fill="#004080">
<text x="21" y="34.1">CNTR+</text>
<text x="29.5" y="34.1">LD2+</text>
<text x="122.6" y="34.1">CNTR+</text>
<text x="131.1" y="34.1">LD2+</text>
<text x="21" y="38.5">CNTR-</text>
<text x="31" y="38.5">LD-</text>
<text x="96.1" y="38.5">+</text>
<text x="122.6" y="38.5">CNTR-</text>
<text x="132.7" y="38.5">LD-</text>
<text x="197.8" y="38.5">+</text>
<text x="21" y="42.9">NC</text>
<text x="29.5" y="42.9">LD1+</text>
<text x="96.1" y="42.9">-</text>
<text x="122.6" y="42.9">NC</text>
<text x="131.1" y="42.9">LD1+</text>
<text x="197.8" y="42.9">-</text>
<text x="21" y="58.4">CNTR+</text>
<text x="29.5" y="58.4">LD2+</text>
<text x="122.6" y="58.4">CNTR+</text>
<text x="131.1" y="58.4">LD2+</text>
<text x="21" y="62.8">CNTR-</text>
<text x="31" y="62.8">LD-</text>
<text x="96.1" y="62.8">+</text>
<text x="122.6" y="62.8">CNTR-</text>
<text x="132.7" y="62.8">LD-</text>
<text x="197.8" y="62.8">+</text>
<text x="21" y="67.2">NC</text>
<text x="29.5" y="67.2">LD1+</text>
<text x="96.1" y="67.2">-</text>
<text x="122.6" y="67.2">NC</text>
<text x="131.1" y="67.2">LD1+</text>
<text x="197.8" y="67.2">-</text>
<text x="21" y="80.5">CNTR+</text>
<text x="29.5" y="80.5">LD2+</text>
<text x="122.6" y="80.5">CNTR+</text>
<text x="131.1" y="80.5">LD2+</text>
<text x="21" y="84.9">CNTR-</text>
<text x="21" y="89.3">NC</text>
<text x="29.5" y="89.3">LD1+</text>
<text x="31" y="84.9">LD-</text>
<text x="96.1" y="89.3">-</text>
<text x="96.1" y="84.9">+</text>
<text x="122.6" y="84.9">CNTR-</text>
<text x="122.6" y="89.3">NC</text>
<text x="131.1" y="89.3">LD1+</text>
<text x="132.7" y="84.9">LD-</text>
<text x="197.8" y="89.3">-</text>
<text x="197.8" y="84.9">+</text>
<text x="21" y="104.8">CNTR+</text>
<text x="29.5" y="104.8">LD2+</text>
<text x="122.6" y="104.8">CNTR+</text>
<text x="131.1" y="104.8">LD2+</text>
<text x="21" y="109.2">CNTR-</text>
<text x="21" y="113.6">NC</text>
<text x="29.5" y="113.6">LD1+</text>
<text x="31" y="109.2">LD-</text>
<text x="96.1" y="113.6">-</text>
<text x="96.1" y="109.2">+</text>
<text x="122.6" y="109.2">CNTR-</text>
<text x="122.6" y="113.6">NC</text>
<text x="131.1" y="113.6">LD1+</text>
<text x="132.7" y="109.2">LD-</text>
<text x="197.8" y="113.6">-</text>
<text x="197.8" y="109.2">+</text>
</g>
<g font-size="1.9" fill="#f00">
<text x="8.8" y="29.2">E8_ON</text>
<text x="110.5" y="29.2">E12_ON</text>
<text x="73.3" y="36.9">E8_STAT</text>
<text x="175" y="36.9">E12_STAT</text>
<text x="8.8" y="53.5">E9_ON</text>
<text x="110.5" y="53.5">E13_ON</text>
<text x="73.3" y="61.2">E9_STAT</text>
<text x="175" y="61.2">E13_STAT</text>
<text x="8.8" y="75.6">E10_ON</text>
<text x="110.5" y="75.6">E14_ON</text>
<text x="73.3" y="83.3">E10_STAT</text>
<text x="175" y="83.3">E14_STAT</text>
<text x="8.8" y="99.9">E11_ON</text>
<text x="110.5" y="99.9">E15_ON</text>
<text x="73.3" y="107.7">E11_STAT</text>
<text x="175" y="107.7">E15_STAT</text>
</g>
<g font-size="1.9">
<text x="42" y="26.1">V_STAT</text>
<text x="143.6" y="26.1">V_STAT</text>
<text x="42" y="50.4">V_STAT</text>
<text x="143.6" y="50.4">V_STAT</text>
<text x="42" y="72.5">V_STAT</text>
<text x="143.6" y="72.5">V_STAT</text>
<text x="42" y="96.8">V_STAT</text>
<text x="143.6" y="96.8">V_STAT</text>
<text x="132.6" y="143.2">Title</text>
<text x="132.6" y="149.8">Size</text>
<text x="141.4" y="149.8">Document Number</text>
<text x="141.4" y="145.4">&lt;Title&gt;</text>
<text x="205.5" y="149.8">Rev</text>
<text x="134.8" y="152">A</text>
<text x="141.4" y="152">&lt;Doc&gt;</text>
<text x="207.7" y="152">&lt;RevCode</text>
<text x="132.6" y="156.5">Date:</text>
<text x="144.1" y="156.5">Sunday, April 01, 2018</text>
<text x="176.8" y="156.5">Sheet</text>
<text x="187.8" y="156.5">1</text>
<text x="194.4" y="156.5">of</text>
<text x="201.1" y="156.5">1</text>
</g>
<g font-size="1.9" fill="#000080">
<text x="26.5" y="30.5">U17</text>
<text x="48.6" y="33.8">R32</text>
<text x="61.8" y="33.8">R33</text>
<text x="95" y="33.8">J23</text>
<text x="128.1" y="30.5">U18</text>
<text x="150.2" y="33.8">R34</text>
<text x="163.5" y="33.8">R35</text>
<text x="196.7" y="33.8">J24</text>
<text x="50.8" y="39.3">1M</text>
<text x="64.1" y="39.3">1M</text>
<text x="152.5" y="39.3">1M</text>
<text x="165.7" y="39.3">1M</text>
<text x="24.3" y="46">PLA170</text>
<text x="66.3" y="44">C34</text>
<text x="66.3" y="46">0.1uF</text>
<text x="75.1" y="43.8">C35</text>
<text x="75.1" y="45.8">0.1uF</text>
<text x="125.9" y="46">PLA170</text>
<text x="167.9" y="44">C36</text>
<text x="167.9" y="46">0.1uF</text>
<text x="176.8" y="43.8">C37</text>
<text x="176.8" y="45.8">0.1uF</text>
<text x="26.5" y="54.8">U19</text>
<text x="48.6" y="58.1">R36</text>
<text x="61.8" y="58.1">R37</text>
<text x="95" y="58.1">J25</text>
<text x="128.1" y="54.8">U20</text>
<text x="150.2" y="58.1">R38</text>
<text x="163.5" y="58.1">R39</text>
<text x="196.7" y="58.1">J26</text>
<text x="50.8" y="63.6">1M</text>
<text x="64.1" y="63.6">1M</text>
<text x="152.5" y="63.6">1M</text>
<text x="165.7" y="63.6">1M</text>
<text x="24.3" y="70.3">PLA170</text>
<text x="66.3" y="68.3">C38</text>
<text x="66.3" y="70.3">0.1uF</text>
<text x="75.1" y="68.1">C39</text>
<text x="75.1" y="70.1">0.1uF</text>
<text x="125.9" y="70.3">PLA170</text>
<text x="167.9" y="68.3">C40</text>
<text x="167.9" y="70.3">0.1uF</text>
<text x="176.8" y="68.1">C41</text>
<text x="176.8" y="70.1">0.1uF</text>
<text x="26.5" y="76.9">U21</text>
<text x="128.1" y="76.9">U22</text>
<text x="48.6" y="80.2">R40</text>
<text x="61.8" y="80.2">R41</text>
<text x="95" y="80.2">J27</text>
<text x="150.2" y="80.2">R42</text>
<text x="163.5" y="80.2">R43</text>
<text x="196.7" y="80.2">J28</text>
<text x="50.8" y="85.7">1M</text>
<text x="64.1" y="85.7">1M</text>
<text x="152.5" y="85.7">1M</text>
<text x="165.7" y="85.7">1M</text>
<text x="24.3" y="92.4">PLA170</text>
<text x="66.3" y="90.4">C42</text>
<text x="66.3" y="92.4">0.1uF</text>
<text x="75.1" y="90.2">C43</text>
<text x="75.1" y="92.2">0.1uF</text>
<text x="125.9" y="92.4">PLA170</text>
<text x="167.9" y="90.4">C44</text>
<text x="167.9" y="92.4">0.1uF</text>
<text x="176.8" y="90.2">C45</text>
<text x="176.8" y="92.2">0.1uF</text>
<text x="26.5" y="101.2">U23</text>
<text x="128.1" y="101.2">U24</text>
<text x="48.6" y="104.5">R44</text>
<text x="61.8" y="104.5">R45</text>
<text x="95" y="104.5">J29</text>
<text x="150.2" y="104.5">R46</text>
<text x="163.5" y="104.5">R47</text>
<text x="196.7" y="104.5">J30</text>
<text x="50.8" y="110.1">1M</text>
<text x="64.1" y="110.1">1M</text>
<text x="152.5" y="110.1">1M</text>
<text x="165.7" y="110.1">1M</text>
<text x="24.3" y="116.7">PLA170</text>
<text x="66.3" y="114.7">C46</text>
<text x="66.3" y="116.7">0.1uF</text>
<text x="75.1" y="114.5">C47</text>
<text x="75.1" y="116.5">0.1uF</text>
<text x="125.9" y="116.7">PLA170</text>
<text x="167.9" y="114.7">C48</text>
<text x="167.9" y="116.7">0.1uF</text>
<text x="176.8" y="114.5">C49</text>
<text x="176.8" y="116.5">0.1uF</text>
</g>
<g font-size="1.6">
<text x="23.2" y="1.7">5</text>
<text x="65.1" y="1.7">4</text>
<text x="107.1" y="1.7">3</text>
<text x="149.1" y="1.7">2</text>
<text x="191.1" y="1.7">1</text>
<text x=".6" y="22.9">D</text>
<text x="212.7" y="22.9">D</text>
<text x=".6" y="61.6">C</text>
<text x="212.7" y="61.6">C</text>
<text x=".6" y="100.3">B</text>
<text x="212.7" y="100.3">B</text>
<text x=".6" y="138.9">A</text>
<text x="212.7" y="138.9">A</text>
<text x="23.2" y="158.5">5</text>
<text x="65.1" y="158.5">4</text>
<text x="107.1" y="158.5">3</text>
<text x="149.1" y="158.5">2</text>
<text x="191.1" y="158.5">1</text>
</g>
</svg>
